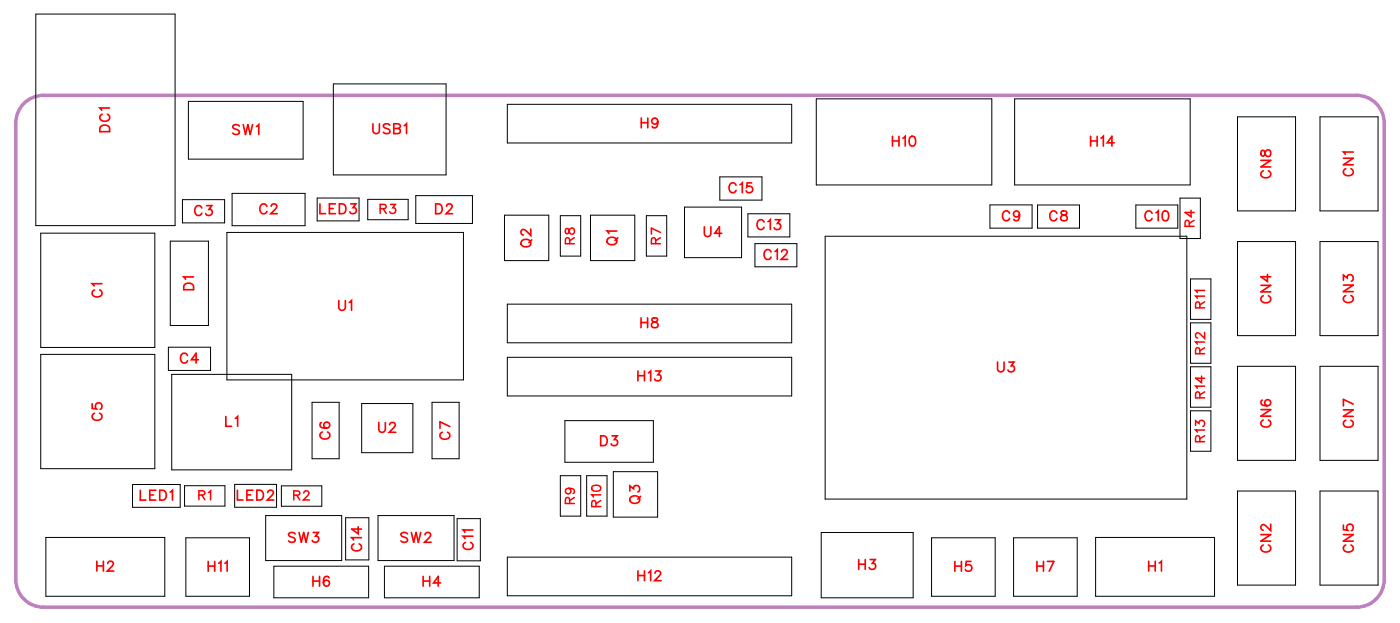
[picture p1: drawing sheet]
<svg xmlns="http://www.w3.org/2000/svg" width="101mm" height="45mm" viewBox="0 0 101 45" stroke-linecap="round" stroke-linejoin="round" font-family="sans-serif">
<path d="M1.7 7.5l.4-.3 .5-.2 .5-.1h95a2 2 0 0 1 2 2v33a2 2 0 0 1-2 2h-95a2 2 0 0 1-2-2v-33l.1-.5 .2-.5z" fill="none" stroke="#bf80bf" stroke-width=".25"/>
<g fill="none" stroke="#000" stroke-width=".07">
<path d="M2.6 1h10.1v15.3h-10.1zM2.9 16.9h8.3v8.2h-8.3zM12.3 17.4h2.8v6.1h-2.8zM13.2 14.4h3v1.7h-3zM13.6 7.3h8.3v4.2h-8.3zM16.4 16.8h17.1v10.7h-17.1zM16.8 14h5.3v2.3h-5.3zM22.9 14.3h3.1v1.7h-3.1zM24.1 6.1h8.2v6.5h-8.2zM26.6 14.4h2.9v1.5h-2.9zM30.1 14.1h4.1v2.1h-4.1zM36.5 15.6h3.2v3.2h-3.2z"/>
<path d="M36.7 7.5h20.6v2.8h-20.6zM40.5 15.6h1.5v2.9h-1.5zM42.7 15.6h3.2v3.2h-3.2zM46.8 15.6h1.4v2.9h-1.4zM49.5 15h4.2v3.6h-4.2zM52.1 12.8h3v1.7h-3zM54.1 15.5h3v1.6h-3zM54.6 17.6h3.1v1.7h-3.1zM59.1 7.1h12.7v6.3h-12.7zM59.7 17.1h26.2v19h-26.2zM71.6 14.8h3.1v1.7h-3.1zM73.4 7.1h12.7v6.3h-12.7z"/>
<path d="M75.1 14.8h3v1.7h-3zM82.2 14.8h3v1.7h-3zM85.4 14.3h1.4v2.9h-1.4zM89.5 8.4h4.2v6.8h-4.2zM89.5 17.5h4.2v6.8h-4.2zM95.5 8.4h4.2v6.8h-4.2zM95.5 17.5h4.2v6.8h-4.2zM2.9 25.6h8.3v8.3h-8.3zM3.3 38.9h8.6v4.2h-8.6zM9.6 35h3.4v1.7h-3.4zM12.2 25.1h3v1.7h-3zM12.4 27.1h8.7v6.9h-8.7z"/>
<path d="M13.4 35.1h2.9v1.5h-2.9zM13.4 38.9h4.6v4.2h-4.6zM17 35h3v1.7h-3zM19.2 37.3h5.5v3.2h-5.5zM20.4 35.1h2.9v1.5h-2.9zM22.6 29.1h1.9v4.1h-1.9zM25 37.4h1.7v3.1h-1.7zM26.2 29.2h3.7v3.5h-3.7zM27.3 37.3h5.5v3.2h-5.5zM31.3 29.1h1.9v4.1h-1.9zM33.1 37.5h1.7v3h-1.7zM36.7 22h20.6v2.8h-20.6z"/>
<path d="M36.7 25.8h20.6v2.8h-20.6zM40.5 34.4h1.5v2.9h-1.5zM40.9 30.4h6.4v3h-6.4zM42.4 34.4h1.5v2.9h-1.5zM44.4 34.1h3.2v3.3h-3.2zM59.4 38.5h6.7v4.7h-6.7zM67.4 38.9h4.6v4.2h-4.6zM73.3 38.9h4.6v4.2h-4.6zM79.3 38.9h8.6v4.2h-8.6zM86.1 20.2h1.5v2.9h-1.5zM86.1 23.3h1.5v3h-1.5zM86.1 26.5h1.5v2.9h-1.5z"/>
<path d="M86.1 29.7h1.5v2.9h-1.5zM89.5 35.5h4.2v6.8h-4.2zM89.5 26.5h4.2v6.8h-4.2zM95.5 26.5h4.2v6.8h-4.2zM95.5 35.5h4.2v6.8h-4.2zM19.8 40.9h6.9v2.3h-6.9zM27.8 40.9h6.9v2.3h-6.9zM36.7 40.3h20.6v2.8h-20.6z"/>
</g>
<g fill="none" stroke="#f00" stroke-width=".12">
<path d="M7.3 9.1l.2-.1 .3 .1 .1 .4h-.7zM7.4 8.3a.26 .26 0 0 0-.2 .3 .26 .26 0 0 0 .3 .2h.2a.26 .26 0 0 0 .2-.2 .26 .26 0 0 0-.1-.3M7.9 7.8h-.7l.2 .2M14.6 15a.26 .26 0 0 0-.3-.1 .26 .26 0 0 0-.2 .2v.2a.26 .26 0 0 0 .2 .3 .26 .26 0 0 0 .3-.2M15 14.9h.3l-.2 .2a.24 .24 0 0 1 .2 .4 .24 .24 0 0 1-.4-.1M17.3 9.1l-.2-.1-.3 .1 .1 .2 .4 .2v.1l-.2 .1-.3-.1M17.6 9l.2 .7 .1-.7 .2 .7 .2-.7M18.6 9.1l.1-.1v.7M19.3 14.9a.26 .26 0 0 0-.3-.2 .26 .26 0 0 0-.2 .3v.2a.26 .26 0 0 0 .2 .3 .26 .26 0 0 0 .3-.2M19.6 14.9l.2-.2h.1l.1 .2-.1 .2-.3 .4h.5M23.1 14.7v.7h.4M23.8 15.1h.3"/>
<path d="M24.3 14.7h-.5v.7h.5M24.6 14.7h.2a.38 .38 0 0 1 .2 .4 .38 .38 0 0 1-.2 .3h-.2zM25.4 14.7h.3l-.2 .3a.24 .24 0 0 1 .2 .4 .24 .24 0 0 1-.4-.1M27 8.9v.6l.2 .2 .2-.1 .1-.7M28.2 9.1l-.2-.2-.3 .2 .1 .1 .4 .3v.1l-.2 .1-.3-.1M28.5 9.3l.4 .1 .1 .1-.2 .2h-.3v-.8l.4 .1v.2l-.1 .1M29.2 9.1l.2-.2v.8M31.5 14.7h.3a.38 .38 0 0 1 .2 .4 .38 .38 0 0 1-.2 .4h-.3zM32.3 14.9l.1-.2h.2l.1 .2-.1 .2-.3 .4h.4M37.8 17.4a.35 .35 0 0 1 .4-.1 .35 .35 0 0 1 .2 .4 .33 .33 0 0 1-.5 .1 .33 .33 0 0 1-.1-.4zM38.4 16.6v.4l-.3-.3-.3-.1-.1 .1v.2l.2 .1M38.5 17.3l-.2 .2"/>
<path d="M44 17.2a.35 .35 0 0 1 .4 0 .35 .35 0 0 1 .2 .4 .33 .33 0 0 1-.5 .1 .33 .33 0 0 1-.1-.5zM44.6 16.7h-.7l.2 .2M44.7 17.2l-.2 .2M46.4 8.5v.7M46.4 8.9h.5M46.9 8.5v.7M47.6 8.8a.22 .22 0 0 1-.3 .2 .22 .22 0 0 1-.1-.4 .22 .22 0 0 1 .4 0v.2a.34 .34 0 0 1-.3 .4l-.1-.1M51 16.4v.5l.2 .2 .2-.1v-.6M52.2 16.9h-.5l.3-.5v.7M53.3 13.4a.26 .26 0 0 0-.3-.2 .26 .26 0 0 0-.3 .3v.2a.26 .26 0 0 0 .3 .2 .26 .26 0 0 0 .3-.1M53.5 13.4l.2-.2v.7M54.4 13.2h-.3l-.1 .3a.25 .25 0 0 1 .4 0 .25 .25 0 0 1-.1 .4 .25 .25 0 0 1-.3-.1"/>
<path d="M55.3 16.1a.26 .26 0 0 0-.3-.2 .26 .26 0 0 0-.2 .3v.1a.26 .26 0 0 0 .2 .3 .26 .26 0 0 0 .3-.2M55.6 16l.1-.1v.7M55.8 18.2a.26 .26 0 0 0-.3-.2 .26 .26 0 0 0-.2 .3v.2a.26 .26 0 0 0 .2 .3 .26 .26 0 0 0 .3-.2M56.1 18.2l.1-.2v.8M56.1 15.9h.3l-.2 .3a.24 .24 0 0 1 .2 .3 .24 .24 0 0 1-.4 0M56.5 18.2l.2-.2h.1l.2 .2-.1 .2-.4 .4h.5M64.6 9.9v.7M64.6 10.2h.4M65 9.9v.7M65.3 10l.2-.1v.7M65.9 9.9h.1a.37 .37 0 0 1 .2 .3 .37 .37 0 0 1-.2 .4 .45 .45 0 0 1-.1-.7zM73 15.4a.26 .26 0 0 0-.3-.2 .26 .26 0 0 0-.2 .3v.2a.26 .26 0 0 0 .2 .3 .26 .26 0 0 0 .3-.2"/>
<path d="M73.8 15.5a.22 .22 0 0 1-.3 .2 .22 .22 0 0 1-.1-.4 .22 .22 0 0 1 .3 0l.1 .2a.34 .34 0 0 1-.3 .5l-.1-.1M76.5 15.4a.26 .26 0 0 0-.3-.2 .26 .26 0 0 0-.2 .3v.2a.26 .26 0 0 0 .2 .3 .26 .26 0 0 0 .3-.2M76.8 15.3v.2l.3 .1 .1 .1a.24 .24 0 0 1-.2 .3 .24 .24 0 0 1-.3-.3l.5-.3-.1-.1zM78.9 10.2h.5M78.9 9.9v.7M79.4 9.9v.7M79.7 10l.1-.1v.7M80.6 10.3h-.5l.3-.4v.7M83.3 15.4a.26 .26 0 0 0-.3-.2 .26 .26 0 0 0-.2 .3v.2a.26 .26 0 0 0 .2 .3 .26 .26 0 0 0 .3-.2M83.6 15.4l.2-.2v.8M84.2 15.3l.1-.1a.37 .37 0 0 1 .3 .4 .37 .37 0 0 1-.3 .4 .45 .45 0 0 1-.1-.7zM91.2 11.6h.7l-.7 .5h.7"/>
<path d="M91.3 10.9v.3l.1 .1 .3-.5a.24 .24 0 0 1 .2 .3 .24 .24 0 0 1-.2 .2l-.1-.1-.1-.3zM91.4 12.3a.26 .26 0 0 0-.2 .3 .26 .26 0 0 0 .3 .3h.2a.26 .26 0 0 0 .2-.3 .26 .26 0 0 0-.1-.3M91.7 19.8v.5l-.5-.3h.7M97.2 11.4h.7l-.7 .5h.7M97.4 12.2a.26 .26 0 0 0-.2 .3 .26 .26 0 0 0 .3 .2h.1a.26 .26 0 0 0 .3-.2 .26 .26 0 0 0-.2-.3M97.9 11h-.7l.1 .2M6.7 29.2v.3l.3 .1a.25 .25 0 0 1 0-.4 .25 .25 0 0 1 .3 0 .25 .25 0 0 1-.1 .4M6.8 21a.26 .26 0 0 0-.1 .3 .26 .26 0 0 0 .2 .2h.2a.26 .26 0 0 0 .3-.2 .26 .26 0 0 0-.2-.3M6.8 29.9a.26 .26 0 0 0-.1 .3 .26 .26 0 0 0 .2 .2h.2a.26 .26 0 0 0 .3-.2 .26 .26 0 0 0-.2-.3M7.4 20.5h-.7l.1 .2M10.1 35.4v.8h.5M10.8 35.8h.3"/>
<path d="M11.3 35.4h-.5v.8h.5M11.6 35.4h.2a.38 .38 0 0 1 .2 .4 .38 .38 0 0 1-.2 .4h-.2zM12.3 35.6l.2-.2v.8M13.4 20.5h.2h.3l.1 .4h-.7zM13.6 25.7a.26 .26 0 0 0-.3-.2 .26 .26 0 0 0-.2 .3v.2a.26 .26 0 0 0 .2 .2 .26 .26 0 0 0 .3-.1M14 20h-.7l.1 .2M14.4 26h-.6l.4-.5v.7M16.3 30.1v.7h.4M17 30.2l.2-.1v.7M17.2 35.4v.7h.4M17.9 35.8h.2M18.3 35.4h-.4v.7h.4"/>
<path d="M18.6 35.4h.2a.38 .38 0 0 1 .3 .4 .38 .38 0 0 1-.3 .3h-.2zM19.4 35.6l.1-.2h.1l.2 .2-.1 .2-.4 .3h.5M21.4 38.6l-.2-.1-.3 .1v.2l.4 .1 .1 .2-.2 .1-.3-.1M21.6 38.5l.2 .7 .2-.7 .1 .7 .2-.7M22.7 38.5h.3l-.2 .3a.24 .24 0 0 1 .2 .3 .24 .24 0 0 1-.4 0M23.3 30.5l-.1 .1a.35 .35 0 0 0 .2 .4 .35 .35 0 0 0 .5-.3 .22 .22 0 0 0-.2-.2 .22 .22 0 0 0-.3 .2 .22 .22 0 0 0 .2 .2M23.3 31.2a.26 .26 0 0 0-.2 .3 .26 .26 0 0 0 .3 .2h.2a.26 .26 0 0 0 .3-.2 .26 .26 0 0 0-.2-.3M24.5 21.7v.5l.2 .2 .2-.1 .1-.6M25.3 21.9l.1-.2v.7M25.6 39.3a.26 .26 0 0 0-.2 .3 .26 .26 0 0 0 .3 .2h.2a.26 .26 0 0 0 .3-.2 .26 .26 0 0 0-.2-.3M25.9 38.1v.5l-.5-.4h.7M26.1 38.9h-.7l.2 .1"/>
<path d="M27.4 30.5v.5l.2 .3 .2-.1 .1-.7M28.2 30.7l.1-.2h.2l.1 .2-.1 .2-.3 .4h.4M29.5 38.6l-.2-.1-.3 .1 .1 .2 .4 .2v.1l-.2 .1-.3-.1M29.8 38.5l.1 .7 .2-.7 .2 .7 .1-.7M30.8 38.7l.1-.2h.1l.2 .1-.1 .3-.4 .3h.5M32 31.2a.26 .26 0 0 0-.2 .3 .26 .26 0 0 0 .3 .3h.2a.26 .26 0 0 0 .2-.3 .26 .26 0 0 0-.1-.3M32.5 30.8l-.7-.3v.5M33.7 39.2a.26 .26 0 0 0-.2 .3 .26 .26 0 0 0 .3 .2h.1a.26 .26 0 0 0 .3-.2 .26 .26 0 0 0-.2-.3M34.2 38.8h-.7l.1 .1M34.2 38.3h-.7l.1 .2M43.5 31.5h.2a.38 .38 0 0 1 .2 .4 .38 .38 0 0 1-.2 .3h-.2zM44.3 31.5h.4l-.3 .3a.24 .24 0 0 1 .2 .4 .24 .24 0 0 1-.4-.1"/>
<path d="M45.6 35.5v-.4l.2 .2a.24 .24 0 0 1 .4-.1 .24 .24 0 0 1-.1 .4M45.7 35.9a.35 .35 0 0 1 .4 0 .35 .35 0 0 1 .1 .4 .33 .33 0 0 1-.4 .1 .33 .33 0 0 1-.1-.5zM46.2 26.8v.7M46.2 27.2h.4M46.3 35.9l-.2 .2M46.4 23v.7M46.4 23.3h.4M46.6 26.8v.7M46.8 23v.7M46.9 27l.2-.2v.7M47.2 23v.2l.3 .1 .1 .2a.24 .24 0 0 1-.2 .2 .24 .24 0 0 1-.3-.2l.5-.4-.1-.1zM47.4 26.8h.4l-.2 .3a.24 .24 0 0 1 .2 .4 .24 .24 0 0 1-.4-.1"/>
<path d="M72.2 26.2v.5l.2 .2 .2-.1v-.6M73 26.2h.4l-.2 .2a.24 .24 0 0 1 .1 .4 .24 .24 0 0 1-.4-.1M91.2 38.6h.7l-.7 .5h.7M91.2 20.6h.7l-.7 .5h.7M91.2 29.6h.7l-.7 .5h.7M91.3 28.9v.1a.35 .35 0 0 0 .2 .4 .35 .35 0 0 0 .4-.3 .22 .22 0 0 0-.2-.2 .22 .22 0 0 0-.2 .2 .22 .22 0 0 0 .2 .2M91.4 39.4a.26 .26 0 0 0-.2 .3 .26 .26 0 0 0 .3 .2h.2a.26 .26 0 0 0 .2-.2 .26 .26 0 0 0-.1-.3M91.4 21.4a.26 .26 0 0 0-.2 .3 .26 .26 0 0 0 .3 .2h.2a.26 .26 0 0 0 .2-.2 .26 .26 0 0 0-.1-.3M91.4 30.4a.26 .26 0 0 0-.2 .3 .26 .26 0 0 0 .3 .2h.2a.26 .26 0 0 0 .2-.2 .26 .26 0 0 0-.1-.3M91.9 37.9v.5l-.3-.4-.2-.1-.2 .2v.1l.2 .1M97.2 20.3v-.4l.3 .2a.24 .24 0 0 1 .3-.2 .24 .24 0 0 1 0 .4M97.2 38v.3h.3a.25 .25 0 0 1 0-.3 .25 .25 0 0 1 .4 0 .25 .25 0 0 1-.1 .4"/>
<path d="M97.2 38.6h.7l-.7 .5h.7M97.2 20.6h.7l-.7 .5h.7M97.2 29.6h.7l-.7 .5h.7M97.4 21.4a.26 .26 0 0 0-.2 .3 .26 .26 0 0 0 .3 .2h.1a.26 .26 0 0 0 .3-.2 .26 .26 0 0 0-.2-.3M97.4 39.4a.26 .26 0 0 0-.2 .3 .26 .26 0 0 0 .3 .2h.1a.26 .26 0 0 0 .3-.2 .26 .26 0 0 0-.2-.3M97.4 30.4a.26 .26 0 0 0-.2 .3 .26 .26 0 0 0 .3 .2h.1a.26 .26 0 0 0 .3-.2 .26 .26 0 0 0-.2-.3M97.9 29.2l-.7-.3v.4M7 40.9h.5M7 40.6v.7M7.5 40.6v.7M7.8 40.7l.1-.1h.2l.1 .1-.1 .2-.3 .4h.4M15.1 40.9h.4"/>
<path d="M15.1 40.6v.7M15.5 40.6v.7M15.8 40.7l.2-.1v.7M16.3 40.7l.1-.1v.7M22.6 42h.5M22.6 41.7v.7M23.1 41.7v.7M23.8 41.8v-.1a.35 .35 0 0 0-.5 .3 .35 .35 0 0 0 .3 .4 .22 .22 0 0 0 .2-.2 .22 .22 0 0 0-.2-.3 .22 .22 0 0 0-.2 .2M30.6 41.7v.7M30.6 42h.5M31.1 41.7v.7M31.9 42.1h-.5l.3-.4v.7"/>
<path d="M46.2 41.3v.7M46.2 41.6h.4M46.6 41.3v.7M46.9 41.4l.2-.1v.7M47.4 41.4l.1-.1h.2l.1 .1-.1 .2-.3 .4h.4M62.1 40.4v.8M62.1 40.8h.5M62.6 40.4v.8M62.9 40.4h.4l-.2 .3a.24 .24 0 0 1 .2 .4 .24 .24 0 0 1-.4-.1M69.1 40.9h.5M69.1 40.6v.7M69.6 40.6v.7"/>
<path d="M70.2 40.6h-.3v.3a.25 .25 0 0 1 .3 0 .25 .25 0 0 1 0 .4 .25 .25 0 0 1-.4-.1M75 40.9h.5M75 40.6v.7M75.5 40.6v.7M75.8 40.6h.4l-.3 .7M83.1 40.6v.7M83.1 40.9h.5M83.6 40.6v.7M83.9 40.7l.1-.1v.7"/>
</g>
<g fill="none" stroke="#f00" stroke-width=".11">
<path d="M27.5 15.1h.4v-.3h-.4v.6M27.7 15.1l.2 .3M28.3 14.8h.3l-.2 .2a.22 .22 0 0 1 .2 .4 .22 .22 0 0 1-.4-.1M40.9 16.6v.3h.2l.2-.4a.22 .22 0 0 1 .3 .2 .22 .22 0 0 1-.3 .2l-.2-.3zM41.2 17.6v-.4h-.2l-.1 .4h.7M41.6 17.2l-.4 .2M47.4 17.6v-.4h-.2l-.1 .4h.7M47.8 17.2l-.4 .2M47.8 16.8l-.7-.3v.4M86 16.4v-.4h-.2l-.1 .4h.7M86.2 15.2v.5l-.5-.3h.7M86.4 15.9l-.4 .2"/>
<path d="M14.4 35.8h.4v-.3h-.4v.6M14.6 35.8l.2 .3M15.1 35.6l.1-.1v.6M21.3 35.8h.3l.1-.3h-.4v.6M21.5 35.8l.2 .3M22 35.6l.1-.1 .3 .1-.5 .5h.5M41.1 35.3a.2 .2 0 0 1 .2 .3 .2 .2 0 0 1-.3 .1 .2 .2 0 0 1 0-.4h.1a.31 .31 0 0 1 .5 .2l-.1 .2M41.2 36.4v-.4h-.2l-.1 .4h.7M41.6 36l-.4 .2M42.8 35.2a.32 .32 0 0 1 .4-.2 .32 .32 0 0 1 .2 .4 .32 .32 0 0 1-.4 .1 .32 .32 0 0 1-.2-.3zM43.1 36.6v-.4h-.2l-.1 .4h.7M43.5 35.8h-.7l.1 .1"/>
<path d="M43.5 36.2l-.4 .2M86.5 30.8v-.4l.2 .2a.22 .22 0 0 1 .4-.2 .22 .22 0 0 1-.1 .4M86.8 22.3v-.4h-.2l-.1 .4h.6M86.8 25.6v-.4h-.2l-.1 .4h.6M86.8 31.9v-.3l-.2-.1-.1 .4h.6M86.8 28.8v-.4h-.2l-.1 .4h.6M86.9 27.2v.5l-.4-.4h.6M87.1 21.4h-.6l.1 .2M87.1 21h-.6l.1 .1M87.1 24.7h-.6l.1 .2M87.1 24v.5l-.5-.4-.1 .2 .2 .1M87.1 31.1h-.6l.1 .1"/>
<path d="M87.1 27.9h-.6l.1 .2M87.1 21.8l-.3 .2M87.1 25.1l-.3 .3M87.1 31.5l-.3 .2M87.1 28.3l-.3 .2"/>
</g>
<g font-size="1.2" fill="#fff">
<text x="8.2" y="9.6" transform="rotate(-90 8.2 9.6)">DC1</text>
<text x="16.8" y="10">SW1</text>
<text x="26.9" y="10">USB1</text>
<text x="46.3" y="9.5">H9</text>
<text x="64.5" y="10.9">H10</text>
<text x="78.8" y="10.9">H14</text>
<text x="14" y="15.9">C3</text>
<text x="18.7" y="15.7">C2</text>
<text x="23.1" y="15.7">LED3</text>
<text x="31.5" y="15.7">D2</text>
<text x="38.7" y="17.9" transform="rotate(-90 38.7 17.9)">Q2</text>
<text x="44.9" y="17.8" transform="rotate(-90 44.9 17.8)">Q1</text>
<text x="50.9" y="17.4">U4</text>
<text x="52.7" y="14.2">C15</text>
<text x="54.7" y="16.9">C13</text>
<text x="72.5" y="16.3">C9</text>
<text x="75.9" y="16.3">C8</text>
<text x="82.8" y="16.3">C10</text>
<text x="92.2" y="12.9" transform="rotate(-90 92.2 12.9)">CN8</text>
<text x="98.2" y="12.8" transform="rotate(-90 98.2 12.8)">CN1</text>
<text x="7.7" y="21.5" transform="rotate(-90 7.7 21.5)">C1</text>
<text x="14.3" y="21" transform="rotate(-90 14.3 21)">D1</text>
<text x="24.5" y="22.7">U1</text>
<text x="46.3" y="24">H8</text>
<text x="55.2" y="19">C12</text>
<text x="92.2" y="21.9" transform="rotate(-90 92.2 21.9)">CN4</text>
<text x="98.2" y="21.9" transform="rotate(-90 98.2 21.9)">CN3</text>
<text x="13" y="26.5">C4</text>
<text x="46.1" y="27.8">H13</text>
<text x="72.1" y="27.2">U3</text>
<text x="7.7" y="30.4" transform="rotate(-90 7.7 30.4)">C5</text>
<text x="16.3" y="31.1">L1</text>
<text x="24.2" y="31.8" transform="rotate(-90 24.2 31.8)">C6</text>
<text x="27.3" y="31.5">U2</text>
<text x="32.8" y="31.8" transform="rotate(-90 32.8 31.8)">C7</text>
<text x="43.4" y="32.5">D3</text>
<text x="92.2" y="30.9" transform="rotate(-90 92.2 30.9)">CN6</text>
<text x="98.2" y="30.9" transform="rotate(-90 98.2 30.9)">CN7</text>
<text x="6.9" y="41.6">H2</text>
<text x="10.1" y="36.4">LED1</text>
<text x="15" y="41.6">H11</text>
<text x="17.1" y="36.4">LED2</text>
<text x="20.8" y="39.5">SW3</text>
<text x="26.4" y="39.9" transform="rotate(-90 26.4 39.9)">C14</text>
<text x="28.9" y="39.5">SW2</text>
<text x="34.5" y="39.8" transform="rotate(-90 34.5 39.8)">C11</text>
<text x="46.6" y="36.4" transform="rotate(-90 46.6 36.4)">Q3</text>
<text x="62.1" y="41.5">H3</text>
<text x="69" y="41.6">H5</text>
<text x="75" y="41.6">H7</text>
<text x="83" y="41.6">H1</text>
<text x="92.2" y="40" transform="rotate(-90 92.2 40)">CN2</text>
<text x="98.2" y="40" transform="rotate(-90 98.2 40)">CN5</text>
<text x="22.6" y="42.7">H6</text>
<text x="30.6" y="42.7">H4</text>
<text x="46.1" y="42.3">H12</text>
</g>
<g font-size="1.1" fill="#fff">
<text x="27.4" y="15.7">R3</text>
<text x="41.8" y="17.7" transform="rotate(-90 41.8 17.7)">R8</text>
<text x="48.1" y="17.7" transform="rotate(-90 48.1 17.7)">R7</text>
<text x="86.7" y="16.4" transform="rotate(-90 86.7 16.4)">R4</text>
<text x="87.4" y="22.3" transform="rotate(-90 87.4 22.3)">R11</text>
<text x="87.4" y="28.8" transform="rotate(-90 87.4 28.8)">R14</text>
<text x="87.4" y="25.6" transform="rotate(-90 87.4 25.6)">R12</text>
<text x="87.4" y="32" transform="rotate(-90 87.4 32)">R13</text>
<text x="14.3" y="36.4">R1</text>
<text x="21.2" y="36.4">R2</text>
<text x="41.8" y="36.5" transform="rotate(-90 41.8 36.5)">R9</text>
<text x="43.7" y="36.7" transform="rotate(-90 43.7 36.7)">R10</text>
</g>
</svg>
